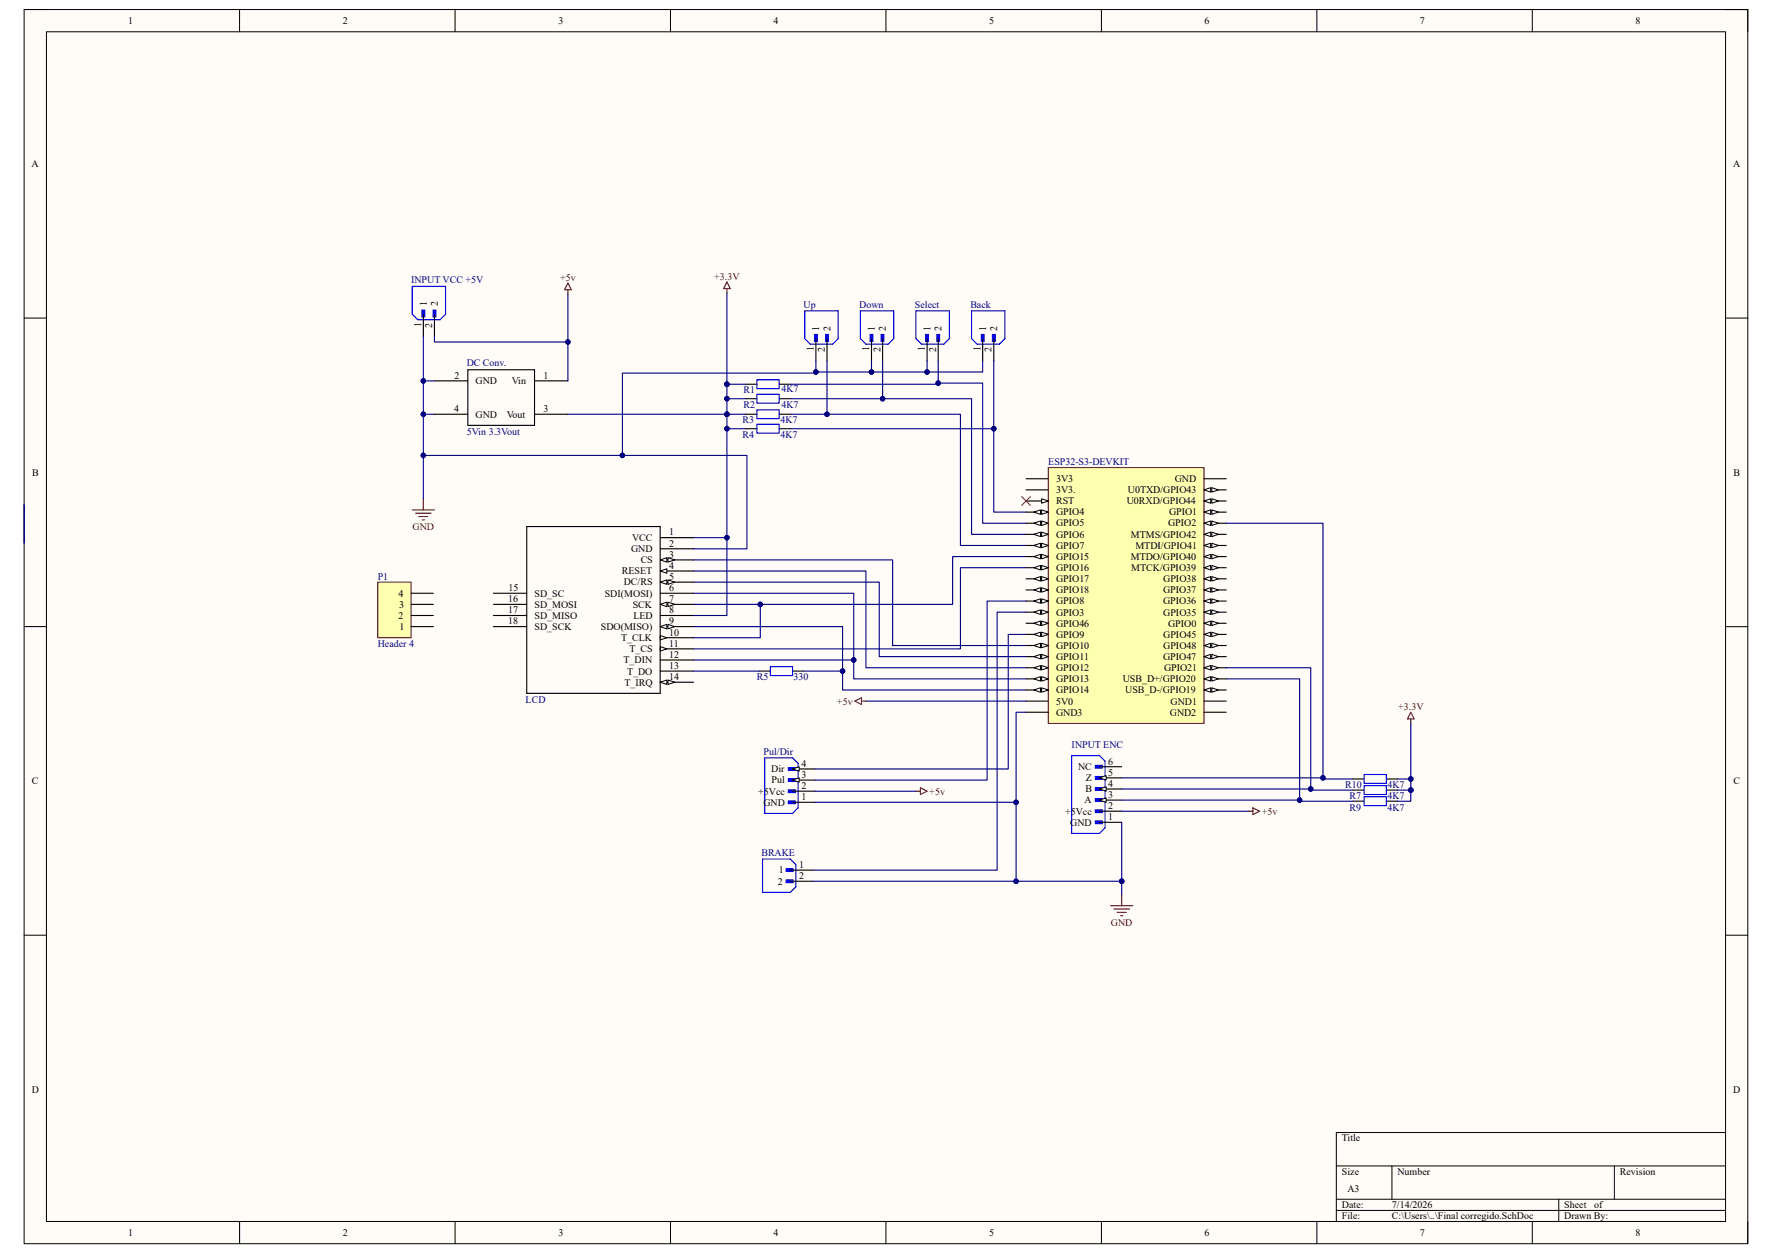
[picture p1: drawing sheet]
<svg xmlns="http://www.w3.org/2000/svg" width="420mm" height="297mm" viewBox="0 0 420 297" stroke-linecap="round" stroke-linejoin="round" font-family="sans-serif">
<path d="M5.7 2.3h408.6v292.5h-408.6z" fill-rule="evenodd" fill="#fffcf8"/>
<path d="M5.7 2.3h408.6v292.5h-408.6z" fill="none" stroke="#000" stroke-width=".24"/>
<path d="M11 7.5h398v282h-398z" fill-rule="evenodd" fill="#fffcf8"/>
<g fill="none" stroke="#000" stroke-width=".24">
<path d="M5.7 2.3h5.3M11 7.5h398v282h-398zM56.8 2.3v5.2M107.8 2.3v5.2M158.9 2.3v5.2M210 2.3v5.2M261 2.3v5.2M312.1 2.3v5.2M363.2 2.3v5.2M409 2.3h5.3v5.2M5.7 75.4h5.3M409 75.4h5.3"/>
<path d="M5.7 148.5h5.3M409 148.5h5.3M5.7 221.7h5.3M409 221.7h5.3M316.7 276.4h92.3M329.9 276.4v7.9M382.6 276.4v7.9M409 268.5h-92.3v21M56.8 289.5v5.3M107.9 289.5v5.3M158.9 289.5v5.3M210 289.5v5.3"/>
<path d="M261 289.5v5.3M312.1 289.5v5.3M316.7 284.3h92.3M316.7 286.9h92.3M363.2 289.5v5.3M369.4 284.3v5.2M414.3 289.5v5.3"/>
</g>
<path d="M202.6 166.2l1.6-.8v1.6zM204.2 166.2h1M263.2 214.7h5.3M264 215.5h3.7M264.8 216.3h2.1M265.6 217.1h.5M265.9 212.1v2.6" fill="none" stroke="#800000" stroke-width=".26"/>
<path d="M193.1 79.3h.6v1.6h-.6z" fill-rule="evenodd" fill="#00f"/>
<path d="M193.1 79.3h.6v1.6h-.6z" fill="none" stroke="#00f" stroke-width=".26"/>
<path d="M195.7 79.3h.6v1.6h-.6z" fill-rule="evenodd" fill="#00f"/>
<path d="M190.7 73.7h7.9v6.6l-1.3 1.3h-5.2l-1.4-1.3zM195.7 79.3h.6v1.6h-.6zM179.4 90h5.3v2.1h-5.3zM179.4 93.5h5.3v2.1h-5.3zM179.4 97.1h5.3v2.2h-5.3zM179.4 100.6h5.3v2.1h-5.3zM323.3 188.9h5.3v2.1h-5.3zM323.3 183.6h5.3v2.1h-5.3zM323.3 186.2h5.3v2.1h-5.3z" fill="none" stroke="#00f" stroke-width=".26"/>
<g fill="none" stroke="#000" stroke-width=".26">
<path d="M176.8 91.1h2.6M176.8 94.5h2.6M176.8 98.2h2.6M184.7 91.1h2.6M184.7 94.5h2.6M184.7 98.2h2.6M193.4 80.3v5.2M196 80.3v5.2M176.8 101.6h2.6M184.7 101.6h2.6M320.7 189.9h2.6M320.7 184.6h2.6"/>
<path d="M320.7 187.3h2.6M328.6 189.9h2.6M328.6 184.6h2.6M328.6 187.3h2.6"/>
</g>
<path d="M172.3 66.8l.8 1.6h-1.6zM172.3 68.4v1.1M334.4 168.8l.8 1.6h-1.6zM334.4 170.4v1.1M295.9 192.3h1.1M297 191.5l1.5 .8-1.5 .8z" fill="none" stroke="#800000" stroke-width=".26"/>
<path d="M206.2 79.3h.7v1.6h-.7z" fill-rule="evenodd" fill="#00f"/>
<path d="M206.2 79.3h.7v1.6h-.7z" fill="none" stroke="#00f" stroke-width=".26"/>
<path d="M208.9 79.3h.6v1.6h-.6z" fill-rule="evenodd" fill="#00f"/>
<path d="M203.9 73.7h7.9v6.6l-1.3 1.3h-5.3l-1.3-1.3zM208.9 79.3h.6v1.6h-.6z" fill="none" stroke="#00f" stroke-width=".26"/>
<path d="M206.6 80.3v5.2M209.2 80.3v5.2" fill="none" stroke="#000" stroke-width=".26"/>
<path d="M219.4 79.3h.7v1.6h-.7z" fill-rule="evenodd" fill="#00f"/>
<path d="M219.4 79.3h.7v1.6h-.7z" fill="none" stroke="#00f" stroke-width=".26"/>
<path d="M222 79.3h.7v1.6h-.7z" fill-rule="evenodd" fill="#00f"/>
<path d="M217.1 73.7h7.9v6.6l-1.3 1.3h-5.3l-1.3-1.3zM222 79.3h.7v1.6h-.7z" fill="none" stroke="#00f" stroke-width=".26"/>
<path d="M219.7 80.3v5.2M222.4 80.3v5.2" fill="none" stroke="#000" stroke-width=".26"/>
<path d="M232.6 79.3h.6v1.6h-.6z" fill-rule="evenodd" fill="#00f"/>
<path d="M232.6 79.3h.6v1.6h-.6z" fill="none" stroke="#00f" stroke-width=".26"/>
<path d="M235.2 79.3h.7v1.6h-.7z" fill-rule="evenodd" fill="#00f"/>
<path d="M230.3 73.7h7.9v6.6l-1.3 1.3h-5.3l-1.3-1.3zM235.2 79.3h.7v1.6h-.7z" fill="none" stroke="#00f" stroke-width=".26"/>
<path d="M232.9 80.3v5.2M235.5 80.3v5.2" fill="none" stroke="#000" stroke-width=".26"/>
<path d="M102.6 73.5h.7v1.6h-.7z" fill-rule="evenodd" fill="#00f"/>
<path d="M102.6 73.5h.7v1.6h-.7z" fill="none" stroke="#00f" stroke-width=".26"/>
<path d="M100 73.5h.7v1.6h-.7z" fill-rule="evenodd" fill="#00f"/>
<path d="M97.7 67.9h7.9v6.6l-1.3 1.3h-5.3l-1.3-1.3zM100 73.5h.7v1.6h-.7z" fill="none" stroke="#00f" stroke-width=".26"/>
<path d="M100.3 74.5v5.2M103 74.5v5.2" fill="none" stroke="#000" stroke-width=".26"/>
<path d="M100.3 118.2v2.7M97.7 120.9h5.3M98.5 121.7h3.7M99.3 122.4h2.1M100.1 123.2h.5" fill="none" stroke="#800000" stroke-width=".26"/>
<path d="M186.9 189.9h1.6v.6h-1.6z" fill-rule="evenodd" fill="#00f"/>
<path d="M186.9 189.9h1.6v.6h-1.6z" fill="none" stroke="#00f" stroke-width=".26"/>
<path d="M186.9 187.2h1.6v.7h-1.6z" fill-rule="evenodd" fill="#00f"/>
<path d="M186.9 187.2h1.6v.7h-1.6z" fill="none" stroke="#00f" stroke-width=".26"/>
<path d="M186.9 184.6h1.6v.6h-1.6z" fill-rule="evenodd" fill="#00f"/>
<path d="M186.9 184.6h1.6v.6h-1.6z" fill="none" stroke="#00f" stroke-width=".26"/>
<path d="M186.9 181.9h1.6v.7h-1.6z" fill-rule="evenodd" fill="#00f"/>
<path d="M181.3 179.6h6.5l1.4 1.4v10.5l-1.4 1.3h-6.5zM186.9 181.9h1.6v.7h-1.6z" fill="none" stroke="#00f" stroke-width=".26"/>
<path d="M187.8 190.2h5.3M187.8 187.5h5.3M187.8 184.9h5.3" fill="none" stroke="#000" stroke-width=".26"/>
<path d="M187.8 184.9l1.6-.5v1z" fill="#f8fcff"/>
<path d="M187.8 184.9l1.6-.5v1z" fill="none" stroke="#000" stroke-width=".24"/>
<path d="M187.8 182.3h5.3" fill="none" stroke="#000" stroke-width=".26"/>
<path d="M187.8 182.3l1.6-.6v1.1z" fill="#f8fcff"/>
<path d="M187.8 182.3l1.6-.6v1.1z" fill="none" stroke="#000" stroke-width=".24"/>
<path d="M242.1 117.7l2.1 2.1M244.2 117.7l-2.1 2.1" fill="none" stroke="#f00" stroke-width=".24"/>
<path d="M179.9 159.1h2.7M187.8 159.1h2.7" fill="none" stroke="#000" stroke-width=".26"/>
<path d="M182.6 158h5.2v2.1h-5.2z" fill="none" stroke="#00f" stroke-width=".26"/>
<path d="M89.5 138h7.9v13.2h-7.9z" fill-rule="evenodd" fill="#ffffb0"/>
<path d="M89.5 138h7.9v13.2h-7.9z" fill="none" stroke="#800000" stroke-width=".24"/>
<path d="M97.4 148.5h5.3M97.4 145.9h5.3M97.4 143.3h5.3M97.4 140.6h5.3" fill="none" stroke="#000" stroke-width=".26"/>
<path d="M259.6 194.6h1.6v.7h-1.6z" fill-rule="evenodd" fill="#00f"/>
<path d="M259.6 194.6h1.6v.7h-1.6z" fill="none" stroke="#00f" stroke-width=".26"/>
<path d="M259.6 192h1.6v.6h-1.6z" fill-rule="evenodd" fill="#00f"/>
<path d="M259.6 192h1.6v.6h-1.6z" fill="none" stroke="#00f" stroke-width=".26"/>
<path d="M259.6 189.3h1.6v.7h-1.6z" fill-rule="evenodd" fill="#00f"/>
<path d="M259.6 189.3h1.6v.7h-1.6z" fill="none" stroke="#00f" stroke-width=".26"/>
<path d="M259.6 186.7h1.6v.6h-1.6z" fill-rule="evenodd" fill="#00f"/>
<path d="M259.6 186.7h1.6v.6h-1.6z" fill="none" stroke="#00f" stroke-width=".26"/>
<path d="M259.6 184.1h1.6v.6h-1.6z" fill-rule="evenodd" fill="#00f"/>
<path d="M259.6 184.1h1.6v.6h-1.6z" fill="none" stroke="#00f" stroke-width=".26"/>
<path d="M259.6 181.4h1.6v.7h-1.6z" fill-rule="evenodd" fill="#00f"/>
<path d="M254 179.1h6.6l1.3 1.3v15.8l-1.3 1.4h-6.6zM259.6 181.4h1.6v.7h-1.6z" fill="none" stroke="#00f" stroke-width=".26"/>
<path d="M260.6 194.9h5.3M260.6 192.3h5.3M260.6 189.7h5.3" fill="none" stroke="#000" stroke-width=".26"/>
<path d="M260.6 189.7l1.6-.6v1.1z" fill="#f8fcff"/>
<path d="M260.6 189.7l1.6-.6v1.1z" fill="none" stroke="#000" stroke-width=".24"/>
<path d="M260.6 187h5.3" fill="none" stroke="#000" stroke-width=".26"/>
<path d="M260.6 187l1.6-.5v1z" fill="#f8fcff"/>
<path d="M260.6 187l1.6-.5v1z" fill="none" stroke="#000" stroke-width=".24"/>
<path d="M260.6 184.4h5.3" fill="none" stroke="#000" stroke-width=".26"/>
<path d="M260.6 184.4l1.6-.5v1z" fill="#f8fcff"/>
<path d="M260.6 184.4l1.6-.5v1z" fill="none" stroke="#000" stroke-width=".24"/>
<path d="M103 90.3h7.9M103 98.2h7.9M110.9 87.7h15.8v13.1h-15.8zM126.7 90.3h7.9M126.7 98.2h7.9M260.6 181.7h5.3" fill="none" stroke="#000" stroke-width=".26"/>
<path d="M186.3 205.9h1.7v.7h-1.7z" fill-rule="evenodd" fill="#00f"/>
<path d="M186.3 205.9h1.7v.7h-1.7z" fill="none" stroke="#00f" stroke-width=".26"/>
<path d="M186.3 208.6h1.7v.6h-1.7z" fill-rule="evenodd" fill="#00f"/>
<path d="M180.7 203.6h6.6l1.3 1.3v5.3l-1.3 1.3h-6.6zM186.3 208.6h1.7v.6h-1.7z" fill="none" stroke="#00f" stroke-width=".26"/>
<path d="M156.5 127.4h7.9M156.5 130.1h7.9M156.5 132.7h7.9M187.3 206.3h5.3M187.3 208.9h5.3" fill="none" stroke="#000" stroke-width=".26"/>
<path d="M156.5 132.7l1.6-.5v1z" fill="#f8fcff"/>
<path d="M156.5 132.7l1.6-.5v1z" fill="none" stroke="#000" stroke-width=".24"/>
<path d="M158.3 132.2l1.6 .5-1.6 .5z" fill="#f8fcff"/>
<path d="M158.3 132.2l1.6 .5-1.6 .5z" fill="none" stroke="#000" stroke-width=".24"/>
<path d="M156.5 135.4h7.9" fill="none" stroke="#000" stroke-width=".26"/>
<path d="M156.5 135.4l1.6-.6v1.1z" fill="#f8fcff"/>
<path d="M156.5 135.4l1.6-.6v1.1z" fill="none" stroke="#000" stroke-width=".24"/>
<path d="M156.5 138h7.9" fill="none" stroke="#000" stroke-width=".26"/>
<path d="M156.5 138l1.6-.5v1z" fill="#f8fcff"/>
<path d="M156.5 138l1.6-.5v1z" fill="none" stroke="#000" stroke-width=".24"/>
<path d="M158.3 137.5l1.6 .5-1.6 .5z" fill="#f8fcff"/>
<path d="M158.3 137.5l1.6 .5-1.6 .5z" fill="none" stroke="#000" stroke-width=".24"/>
<path d="M156.5 140.6h7.9M156.5 143.3h7.9" fill="none" stroke="#000" stroke-width=".26"/>
<path d="M156.5 143.3l1.6-.6v1.1z" fill="#f8fcff"/>
<path d="M156.5 143.3l1.6-.6v1.1z" fill="none" stroke="#000" stroke-width=".24"/>
<path d="M158.3 142.7l1.6 .6-1.6 .5z" fill="#f8fcff"/>
<path d="M158.3 142.7l1.6 .6-1.6 .5z" fill="none" stroke="#000" stroke-width=".24"/>
<path d="M156.5 145.9h7.9M156.5 148.5h7.9" fill="none" stroke="#000" stroke-width=".26"/>
<path d="M156.5 148.5l1.6-.5v1.1z" fill="#f8fcff"/>
<path d="M156.5 148.5l1.6-.5v1.1z" fill="none" stroke="#000" stroke-width=".24"/>
<path d="M158.3 148l1.6 .5-1.6 .6z" fill="#f8fcff"/>
<path d="M158.3 148l1.6 .5-1.6 .6z" fill="none" stroke="#000" stroke-width=".24"/>
<path d="M156.5 151.2h7.9" fill="none" stroke="#000" stroke-width=".26"/>
<path d="M156.5 150.6l1.6 .6-1.6 .5z" fill="#f8fcff"/>
<path d="M156.5 150.6l1.6 .6-1.6 .5z" fill="none" stroke="#000" stroke-width=".24"/>
<path d="M156.5 153.8h7.9" fill="none" stroke="#000" stroke-width=".26"/>
<path d="M156.5 153.3l1.6 .5-1.6 .5z" fill="#f8fcff"/>
<path d="M156.5 153.3l1.6 .5-1.6 .5z" fill="none" stroke="#000" stroke-width=".24"/>
<path d="M156.5 156.4h7.9M156.5 159.1h7.9M156.5 161.7h7.9" fill="none" stroke="#000" stroke-width=".26"/>
<path d="M156.5 161.7l1.6-.5v1z" fill="#f8fcff"/>
<path d="M156.5 161.7l1.6-.5v1z" fill="none" stroke="#000" stroke-width=".24"/>
<path d="M158.3 161.2l1.6 .5-1.6 .5z" fill="#f8fcff"/>
<path d="M158.3 161.2l1.6 .5-1.6 .5z" fill="none" stroke="#000" stroke-width=".24"/>
<path d="M124.8 124.8h31.7v39.5h-31.7zM116.9 140.6h7.9M116.9 143.3h7.9M116.9 145.9h7.9M116.9 148.5h7.9" fill="none" stroke="#000" stroke-width=".26"/>
<path d="M134.6 67.1l.8 1.6h-1.6zM134.6 68.7v1M217.1 187.5h1.1M218.2 186.8l1.5 .7-1.5 .8z" fill="none" stroke="#800000" stroke-width=".26"/>
<path d="M248.5 110.8h36.9v60.7h-36.9z" fill-rule="evenodd" fill="#ffffb0"/>
<path d="M248.5 110.8h36.9v60.7h-36.9z" fill="none" stroke="#800000" stroke-width=".26"/>
<path d="M243.2 113.5h5.3M243.2 116.1h5.3M243.2 118.8h5.3" fill="none" stroke="#000" stroke-width=".26"/>
<path d="M246.9 118.2l1.6 .6-1.6 .5z" fill="#f8fcff"/>
<path d="M246.9 118.2l1.6 .6-1.6 .5z" fill="none" stroke="#000" stroke-width=".24"/>
<path d="M243.2 121.4h5.3" fill="none" stroke="#000" stroke-width=".26"/>
<path d="M246.9 120.9l1.6 .5-1.6 .5z" fill="#f8fcff"/>
<path d="M246.9 120.9l1.6 .5-1.6 .5z" fill="none" stroke="#000" stroke-width=".24"/>
<path d="M245 121.4l1.6-.5v1z" fill="#f8fcff"/>
<path d="M245 121.4l1.6-.5v1z" fill="none" stroke="#000" stroke-width=".24"/>
<path d="M243.2 124h5.3" fill="none" stroke="#000" stroke-width=".26"/>
<path d="M246.9 123.5l1.6 .5-1.6 .6z" fill="#f8fcff"/>
<path d="M246.9 123.5l1.6 .5-1.6 .6z" fill="none" stroke="#000" stroke-width=".24"/>
<path d="M245 124l1.6-.5v1.1z" fill="#f8fcff"/>
<path d="M245 124l1.6-.5v1.1z" fill="none" stroke="#000" stroke-width=".24"/>
<path d="M243.2 126.7h5.3" fill="none" stroke="#000" stroke-width=".26"/>
<path d="M246.9 126.1l1.6 .6-1.6 .5z" fill="#f8fcff"/>
<path d="M246.9 126.1l1.6 .6-1.6 .5z" fill="none" stroke="#000" stroke-width=".24"/>
<path d="M245 126.7l1.6-.6v1.1z" fill="#f8fcff"/>
<path d="M245 126.7l1.6-.6v1.1z" fill="none" stroke="#000" stroke-width=".24"/>
<path d="M243.2 129.3h5.3" fill="none" stroke="#000" stroke-width=".26"/>
<path d="M246.9 128.8l1.6 .5-1.6 .5z" fill="#f8fcff"/>
<path d="M246.9 128.8l1.6 .5-1.6 .5z" fill="none" stroke="#000" stroke-width=".24"/>
<path d="M245 129.3l1.6-.5v1z" fill="#f8fcff"/>
<path d="M245 129.3l1.6-.5v1z" fill="none" stroke="#000" stroke-width=".24"/>
<path d="M243.2 131.9h5.3" fill="none" stroke="#000" stroke-width=".26"/>
<path d="M246.9 131.4l1.6 .5-1.6 .6z" fill="#f8fcff"/>
<path d="M246.9 131.4l1.6 .5-1.6 .6z" fill="none" stroke="#000" stroke-width=".24"/>
<path d="M245 131.9l1.6-.5v1.1z" fill="#f8fcff"/>
<path d="M245 131.9l1.6-.5v1.1z" fill="none" stroke="#000" stroke-width=".24"/>
<path d="M243.2 134.6h5.3" fill="none" stroke="#000" stroke-width=".26"/>
<path d="M246.9 134l1.6 .6-1.6 .5z" fill="#f8fcff"/>
<path d="M246.9 134l1.6 .6-1.6 .5z" fill="none" stroke="#000" stroke-width=".24"/>
<path d="M245 134.6l1.6-.6v1.1z" fill="#f8fcff"/>
<path d="M245 134.6l1.6-.6v1.1z" fill="none" stroke="#000" stroke-width=".24"/>
<path d="M243.2 137.2h5.3" fill="none" stroke="#000" stroke-width=".26"/>
<path d="M246.9 136.7l1.6 .5-1.6 .5z" fill="#f8fcff"/>
<path d="M246.9 136.7l1.6 .5-1.6 .5z" fill="none" stroke="#000" stroke-width=".24"/>
<path d="M245 137.2l1.6-.5v1z" fill="#f8fcff"/>
<path d="M245 137.2l1.6-.5v1z" fill="none" stroke="#000" stroke-width=".24"/>
<path d="M243.2 139.8h5.3" fill="none" stroke="#000" stroke-width=".26"/>
<path d="M246.9 139.3l1.6 .5-1.6 .6z" fill="#f8fcff"/>
<path d="M246.9 139.3l1.6 .5-1.6 .6z" fill="none" stroke="#000" stroke-width=".24"/>
<path d="M245 139.8l1.6-.5v1.1z" fill="#f8fcff"/>
<path d="M245 139.8l1.6-.5v1.1z" fill="none" stroke="#000" stroke-width=".24"/>
<path d="M243.2 142.5h5.3" fill="none" stroke="#000" stroke-width=".26"/>
<path d="M246.9 141.9l1.6 .6-1.6 .5z" fill="#f8fcff"/>
<path d="M246.9 141.9l1.6 .6-1.6 .5z" fill="none" stroke="#000" stroke-width=".24"/>
<path d="M245 142.5l1.6-.6v1.1z" fill="#f8fcff"/>
<path d="M245 142.5l1.6-.6v1.1z" fill="none" stroke="#000" stroke-width=".24"/>
<path d="M243.2 145.1h5.3" fill="none" stroke="#000" stroke-width=".26"/>
<path d="M246.9 144.6l1.6 .5-1.6 .5z" fill="#f8fcff"/>
<path d="M246.9 144.6l1.6 .5-1.6 .5z" fill="none" stroke="#000" stroke-width=".24"/>
<path d="M245 145.1l1.6-.5v1z" fill="#f8fcff"/>
<path d="M245 145.1l1.6-.5v1z" fill="none" stroke="#000" stroke-width=".24"/>
<path d="M243.2 147.7h5.3" fill="none" stroke="#000" stroke-width=".26"/>
<path d="M246.9 147.2l1.6 .5-1.6 .6z" fill="#f8fcff"/>
<path d="M246.9 147.2l1.6 .5-1.6 .6z" fill="none" stroke="#000" stroke-width=".24"/>
<path d="M245 147.7l1.6-.5v1.1z" fill="#f8fcff"/>
<path d="M245 147.7l1.6-.5v1.1z" fill="none" stroke="#000" stroke-width=".24"/>
<path d="M243.2 150.4h5.3" fill="none" stroke="#000" stroke-width=".26"/>
<path d="M246.9 149.8l1.6 .6-1.6 .5z" fill="#f8fcff"/>
<path d="M246.9 149.8l1.6 .6-1.6 .5z" fill="none" stroke="#000" stroke-width=".24"/>
<path d="M245 150.4l1.6-.6v1.1z" fill="#f8fcff"/>
<path d="M245 150.4l1.6-.6v1.1z" fill="none" stroke="#000" stroke-width=".24"/>
<path d="M243.2 153h5.3" fill="none" stroke="#000" stroke-width=".26"/>
<path d="M246.9 152.5l1.6 .5-1.6 .5z" fill="#f8fcff"/>
<path d="M246.9 152.5l1.6 .5-1.6 .5z" fill="none" stroke="#000" stroke-width=".24"/>
<path d="M245 153l1.6-.5v1z" fill="#f8fcff"/>
<path d="M245 153l1.6-.5v1z" fill="none" stroke="#000" stroke-width=".24"/>
<path d="M243.2 155.6h5.3" fill="none" stroke="#000" stroke-width=".26"/>
<path d="M246.9 155.1l1.6 .5-1.6 .6z" fill="#f8fcff"/>
<path d="M246.9 155.1l1.6 .5-1.6 .6z" fill="none" stroke="#000" stroke-width=".24"/>
<path d="M245 155.6l1.6-.5v1.1z" fill="#f8fcff"/>
<path d="M245 155.6l1.6-.5v1.1z" fill="none" stroke="#000" stroke-width=".24"/>
<path d="M243.2 158.3h5.3" fill="none" stroke="#000" stroke-width=".26"/>
<path d="M246.9 157.8l1.6 .5-1.6 .5z" fill="#f8fcff"/>
<path d="M246.9 157.8l1.6 .5-1.6 .5z" fill="none" stroke="#000" stroke-width=".24"/>
<path d="M245 158.3l1.6-.5v1z" fill="#f8fcff"/>
<path d="M245 158.3l1.6-.5v1z" fill="none" stroke="#000" stroke-width=".24"/>
<path d="M243.2 160.9h5.3" fill="none" stroke="#000" stroke-width=".26"/>
<path d="M246.9 160.4l1.6 .5-1.6 .5z" fill="#f8fcff"/>
<path d="M246.9 160.4l1.6 .5-1.6 .5z" fill="none" stroke="#000" stroke-width=".24"/>
<path d="M245 160.9l1.6-.5v1z" fill="#f8fcff"/>
<path d="M245 160.9l1.6-.5v1z" fill="none" stroke="#000" stroke-width=".24"/>
<path d="M243.2 163.6h5.3" fill="none" stroke="#000" stroke-width=".26"/>
<path d="M246.9 163l1.6 .6-1.6 .5z" fill="#f8fcff"/>
<path d="M246.9 163l1.6 .6-1.6 .5z" fill="none" stroke="#000" stroke-width=".24"/>
<path d="M245 163.6l1.6-.6v1.1z" fill="#f8fcff"/>
<path d="M245 163.6l1.6-.6v1.1z" fill="none" stroke="#000" stroke-width=".24"/>
<path d="M285.4 113.5h5.2M285.4 116.1h5.2M243.2 166.2h5.3M243.2 168.8h5.3" fill="none" stroke="#000" stroke-width=".26"/>
<path d="M285.4 116.1l1.5-.5v1z" fill="#f8fcff"/>
<path d="M285.4 116.1l1.5-.5v1z" fill="none" stroke="#000" stroke-width=".24"/>
<path d="M287.2 115.6l1.6 .5-1.6 .5z" fill="#f8fcff"/>
<path d="M287.2 115.6l1.6 .5-1.6 .5z" fill="none" stroke="#000" stroke-width=".24"/>
<path d="M285.4 118.8h5.2" fill="none" stroke="#000" stroke-width=".26"/>
<path d="M285.4 118.8l1.5-.6v1.1z" fill="#f8fcff"/>
<path d="M285.4 118.8l1.5-.6v1.1z" fill="none" stroke="#000" stroke-width=".24"/>
<path d="M287.2 118.2l1.6 .6-1.6 .5z" fill="#f8fcff"/>
<path d="M287.2 118.2l1.6 .6-1.6 .5z" fill="none" stroke="#000" stroke-width=".24"/>
<path d="M285.4 121.4h5.2" fill="none" stroke="#000" stroke-width=".26"/>
<path d="M285.4 121.4l1.5-.5v1z" fill="#f8fcff"/>
<path d="M285.4 121.4l1.5-.5v1z" fill="none" stroke="#000" stroke-width=".24"/>
<path d="M287.2 120.9l1.6 .5-1.6 .5z" fill="#f8fcff"/>
<path d="M287.2 120.9l1.6 .5-1.6 .5z" fill="none" stroke="#000" stroke-width=".24"/>
<path d="M285.4 124h5.2" fill="none" stroke="#000" stroke-width=".26"/>
<path d="M285.4 124l1.5-.5v1.1z" fill="#f8fcff"/>
<path d="M285.4 124l1.5-.5v1.1z" fill="none" stroke="#000" stroke-width=".24"/>
<path d="M287.2 123.5l1.6 .5-1.6 .6z" fill="#f8fcff"/>
<path d="M287.2 123.5l1.6 .5-1.6 .6z" fill="none" stroke="#000" stroke-width=".24"/>
<path d="M285.4 126.7h5.2" fill="none" stroke="#000" stroke-width=".26"/>
<path d="M285.4 126.7l1.5-.6v1.1z" fill="#f8fcff"/>
<path d="M285.4 126.7l1.5-.6v1.1z" fill="none" stroke="#000" stroke-width=".24"/>
<path d="M287.2 126.1l1.6 .6-1.6 .5z" fill="#f8fcff"/>
<path d="M287.2 126.1l1.6 .6-1.6 .5z" fill="none" stroke="#000" stroke-width=".24"/>
<path d="M285.4 129.3h5.2" fill="none" stroke="#000" stroke-width=".26"/>
<path d="M285.4 129.3l1.5-.5v1z" fill="#f8fcff"/>
<path d="M285.4 129.3l1.5-.5v1z" fill="none" stroke="#000" stroke-width=".24"/>
<path d="M287.2 128.8l1.6 .5-1.6 .5z" fill="#f8fcff"/>
<path d="M287.2 128.8l1.6 .5-1.6 .5z" fill="none" stroke="#000" stroke-width=".24"/>
<path d="M285.4 131.9h5.2" fill="none" stroke="#000" stroke-width=".26"/>
<path d="M285.4 131.9l1.5-.5v1.1z" fill="#f8fcff"/>
<path d="M285.4 131.9l1.5-.5v1.1z" fill="none" stroke="#000" stroke-width=".24"/>
<path d="M287.2 131.4l1.6 .5-1.6 .6z" fill="#f8fcff"/>
<path d="M287.2 131.4l1.6 .5-1.6 .6z" fill="none" stroke="#000" stroke-width=".24"/>
<path d="M285.4 134.6h5.2" fill="none" stroke="#000" stroke-width=".26"/>
<path d="M285.4 134.6l1.5-.6v1.1z" fill="#f8fcff"/>
<path d="M285.4 134.6l1.5-.6v1.1z" fill="none" stroke="#000" stroke-width=".24"/>
<path d="M287.2 134l1.6 .6-1.6 .5z" fill="#f8fcff"/>
<path d="M287.2 134l1.6 .6-1.6 .5z" fill="none" stroke="#000" stroke-width=".24"/>
<path d="M285.4 137.2h5.2" fill="none" stroke="#000" stroke-width=".26"/>
<path d="M285.4 137.2l1.5-.5v1z" fill="#f8fcff"/>
<path d="M285.4 137.2l1.5-.5v1z" fill="none" stroke="#000" stroke-width=".24"/>
<path d="M287.2 136.7l1.6 .5-1.6 .5z" fill="#f8fcff"/>
<path d="M287.2 136.7l1.6 .5-1.6 .5z" fill="none" stroke="#000" stroke-width=".24"/>
<path d="M285.4 139.8h5.2" fill="none" stroke="#000" stroke-width=".26"/>
<path d="M285.4 139.8l1.5-.5v1.1z" fill="#f8fcff"/>
<path d="M285.4 139.8l1.5-.5v1.1z" fill="none" stroke="#000" stroke-width=".24"/>
<path d="M287.2 139.3l1.6 .5-1.6 .6z" fill="#f8fcff"/>
<path d="M287.2 139.3l1.6 .5-1.6 .6z" fill="none" stroke="#000" stroke-width=".24"/>
<path d="M285.4 142.5h5.2" fill="none" stroke="#000" stroke-width=".26"/>
<path d="M285.4 142.5l1.5-.6v1.1z" fill="#f8fcff"/>
<path d="M285.4 142.5l1.5-.6v1.1z" fill="none" stroke="#000" stroke-width=".24"/>
<path d="M287.2 141.9l1.6 .6-1.6 .5z" fill="#f8fcff"/>
<path d="M287.2 141.9l1.6 .6-1.6 .5z" fill="none" stroke="#000" stroke-width=".24"/>
<path d="M285.4 145.1h5.2" fill="none" stroke="#000" stroke-width=".26"/>
<path d="M285.4 145.1l1.5-.5v1z" fill="#f8fcff"/>
<path d="M285.4 145.1l1.5-.5v1z" fill="none" stroke="#000" stroke-width=".24"/>
<path d="M287.2 144.6l1.6 .5-1.6 .5z" fill="#f8fcff"/>
<path d="M287.2 144.6l1.6 .5-1.6 .5z" fill="none" stroke="#000" stroke-width=".24"/>
<path d="M285.4 147.7h5.2" fill="none" stroke="#000" stroke-width=".26"/>
<path d="M285.4 147.7l1.5-.5v1.1z" fill="#f8fcff"/>
<path d="M285.4 147.7l1.5-.5v1.1z" fill="none" stroke="#000" stroke-width=".24"/>
<path d="M287.2 147.2l1.6 .5-1.6 .6z" fill="#f8fcff"/>
<path d="M287.2 147.2l1.6 .5-1.6 .6z" fill="none" stroke="#000" stroke-width=".24"/>
<path d="M285.4 150.4h5.2" fill="none" stroke="#000" stroke-width=".26"/>
<path d="M285.4 150.4l1.5-.6v1.1z" fill="#f8fcff"/>
<path d="M285.4 150.4l1.5-.6v1.1z" fill="none" stroke="#000" stroke-width=".24"/>
<path d="M287.2 149.8l1.6 .6-1.6 .5z" fill="#f8fcff"/>
<path d="M287.2 149.8l1.6 .6-1.6 .5z" fill="none" stroke="#000" stroke-width=".24"/>
<path d="M285.4 153h5.2" fill="none" stroke="#000" stroke-width=".26"/>
<path d="M285.4 153l1.5-.5v1z" fill="#f8fcff"/>
<path d="M285.4 153l1.5-.5v1z" fill="none" stroke="#000" stroke-width=".24"/>
<path d="M287.2 152.5l1.6 .5-1.6 .5z" fill="#f8fcff"/>
<path d="M287.2 152.5l1.6 .5-1.6 .5z" fill="none" stroke="#000" stroke-width=".24"/>
<path d="M285.4 155.6h5.2" fill="none" stroke="#000" stroke-width=".26"/>
<path d="M285.4 155.6l1.5-.5v1.1z" fill="#f8fcff"/>
<path d="M285.4 155.6l1.5-.5v1.1z" fill="none" stroke="#000" stroke-width=".24"/>
<path d="M287.2 155.1l1.6 .5-1.6 .6z" fill="#f8fcff"/>
<path d="M287.2 155.1l1.6 .5-1.6 .6z" fill="none" stroke="#000" stroke-width=".24"/>
<path d="M285.4 158.3h5.2" fill="none" stroke="#000" stroke-width=".26"/>
<path d="M285.4 158.3l1.5-.5v1z" fill="#f8fcff"/>
<path d="M285.4 158.3l1.5-.5v1z" fill="none" stroke="#000" stroke-width=".24"/>
<path d="M287.2 157.8l1.6 .5-1.6 .5z" fill="#f8fcff"/>
<path d="M287.2 157.8l1.6 .5-1.6 .5z" fill="none" stroke="#000" stroke-width=".24"/>
<path d="M285.4 160.9h5.2" fill="none" stroke="#000" stroke-width=".26"/>
<path d="M285.4 160.9l1.5-.5v1z" fill="#f8fcff"/>
<path d="M285.4 160.9l1.5-.5v1z" fill="none" stroke="#000" stroke-width=".24"/>
<path d="M287.2 160.4l1.6 .5-1.6 .5z" fill="#f8fcff"/>
<path d="M287.2 160.4l1.6 .5-1.6 .5z" fill="none" stroke="#000" stroke-width=".24"/>
<path d="M285.4 163.6h5.2" fill="none" stroke="#000" stroke-width=".26"/>
<path d="M285.4 163.6l1.5-.6v1.1z" fill="#f8fcff"/>
<path d="M285.4 163.6l1.5-.6v1.1z" fill="none" stroke="#000" stroke-width=".24"/>
<path d="M287.2 163l1.6 .6-1.6 .5z" fill="#f8fcff"/>
<path d="M287.2 163l1.6 .6-1.6 .5z" fill="none" stroke="#000" stroke-width=".24"/>
<path d="M285.4 166.2h5.2M285.4 168.8h5.2" fill="none" stroke="#000" stroke-width=".26"/>
<path d="M334.4 171.5v15.8" fill="none" stroke="#000080" stroke-width=".26"/>
<circle cx="334.4" cy="187.3" r=".53" fill="#000080"/>
<circle cx="334.4" cy="187.3" r=".53" fill="none" stroke="#000080" stroke-width=".24"/>
<circle cx="334.4" cy="184.6" r=".53" fill="#000080"/>
<circle cx="334.4" cy="184.6" r=".53" fill="none" stroke="#000080" stroke-width=".24"/>
<path d="M100.3 107.9h76.7v22.2h-12.6" fill="none" stroke="#000080" stroke-width=".26"/>
<circle cx="147.5" cy="107.9" r=".53" fill="#000080"/>
<circle cx="147.5" cy="107.9" r=".53" fill="none" stroke="#000080" stroke-width=".24"/>
<circle cx="100.3" cy="107.9" r=".53" fill="#000080"/>
<circle cx="100.3" cy="107.9" r=".53" fill="none" stroke="#000080" stroke-width=".24"/>
<path d="M100.3 98.2h2.7" fill="none" stroke="#000080" stroke-width=".26"/>
<circle cx="100.3" cy="98.2" r=".53" fill="#000080"/>
<circle cx="100.3" cy="98.2" r=".53" fill="none" stroke="#000080" stroke-width=".24"/>
<path d="M100.3 90.3h2.7" fill="none" stroke="#000080" stroke-width=".26"/>
<circle cx="100.3" cy="90.3" r=".53" fill="#000080"/>
<circle cx="100.3" cy="90.3" r=".53" fill="none" stroke="#000080" stroke-width=".24"/>
<path d="M103 79.7v1.4h31.6v9.2" fill="none" stroke="#000080" stroke-width=".26"/>
<circle cx="134.6" cy="81.1" r=".53" fill="#000080"/>
<circle cx="134.6" cy="81.1" r=".53" fill="none" stroke="#000080" stroke-width=".24"/>
<path d="M172.3 91.1v7.1h-37.7" fill="none" stroke="#000080" stroke-width=".26"/>
<circle cx="172.3" cy="98.2" r=".53" fill="#000080"/>
<circle cx="172.3" cy="98.2" r=".53" fill="none" stroke="#000080" stroke-width=".24"/>
<circle cx="172.3" cy="94.5" r=".53" fill="#000080"/>
<circle cx="172.3" cy="94.5" r=".53" fill="none" stroke="#000080" stroke-width=".24"/>
<circle cx="172.3" cy="91.1" r=".53" fill="#000080"/>
<circle cx="172.3" cy="91.1" r=".53" fill="none" stroke="#000080" stroke-width=".24"/>
<path d="M232.9 85.5v2.7h-39.5v.2h-45.9v19.5" fill="none" stroke="#000080" stroke-width=".26"/>
<circle cx="219.7" cy="88.2" r=".53" fill="#000080"/>
<circle cx="219.7" cy="88.2" r=".53" fill="none" stroke="#000080" stroke-width=".24"/>
<circle cx="206.6" cy="88.2" r=".53" fill="#000080"/>
<circle cx="206.6" cy="88.2" r=".53" fill="none" stroke="#000080" stroke-width=".24"/>
<circle cx="193.4" cy="88.2" r=".53" fill="#000080"/>
<circle cx="193.4" cy="88.2" r=".53" fill="none" stroke="#000080" stroke-width=".24"/>
<circle cx="147.5" cy="107.9" r=".53" fill="#000080"/>
<circle cx="147.5" cy="107.9" r=".53" fill="none" stroke="#000080" stroke-width=".24"/>
<path d="M164.4 159.1h15.5M164.4 156.4h37.9" fill="none" stroke="#000080" stroke-width=".26"/>
<circle cx="202.3" cy="156.4" r=".53" fill="#000080"/>
<circle cx="202.3" cy="156.4" r=".53" fill="none" stroke="#000080" stroke-width=".24"/>
<path d="M243.2 134.6h-15.6v19.2h-63.2M180.2 143.3v7.9h-15.8" fill="none" stroke="#000080" stroke-width=".26"/>
<circle cx="180.2" cy="143.3" r=".53" fill="#000080"/>
<circle cx="180.2" cy="143.3" r=".53" fill="none" stroke="#000080" stroke-width=".24"/>
<path d="M164.4 148.5h35.3v15.1h43.5" fill="none" stroke="#000080" stroke-width=".26"/>
<circle cx="199.7" cy="159.1" r=".53" fill="#000080"/>
<circle cx="199.7" cy="159.1" r=".53" fill="none" stroke="#000080" stroke-width=".24"/>
<path d="M172.3 127.4v18.5h-7.9" fill="none" stroke="#000080" stroke-width=".26"/>
<circle cx="172.3" cy="127.4" r=".53" fill="#000080"/>
<circle cx="172.3" cy="127.4" r=".53" fill="none" stroke="#000080" stroke-width=".24"/>
<path d="M243.2 131.9h-17.4v11.4h-61.4" fill="none" stroke="#000080" stroke-width=".26"/>
<circle cx="180.2" cy="143.3" r=".53" fill="#000080"/>
<circle cx="180.2" cy="143.3" r=".53" fill="none" stroke="#000080" stroke-width=".24"/>
<path d="M164.4 140.6h37.9v20.3h40.9" fill="none" stroke="#000080" stroke-width=".26"/>
<circle cx="202.3" cy="156.4" r=".53" fill="#000080"/>
<circle cx="202.3" cy="156.4" r=".53" fill="none" stroke="#000080" stroke-width=".24"/>
<path d="M172.3 101.6v25.8h-7.9M164.4 138h44v17.6h34.8M164.4 135.4h40.8v22.9h38M164.4 132.7h47.2v20.3h31.6" fill="none" stroke="#000080" stroke-width=".26"/>
<circle cx="172.3" cy="127.4" r=".53" fill="#000080"/>
<circle cx="172.3" cy="127.4" r=".53" fill="none" stroke="#000080" stroke-width=".24"/>
<circle cx="172.3" cy="101.6" r=".53" fill="#000080"/>
<circle cx="172.3" cy="101.6" r=".53" fill="none" stroke="#000080" stroke-width=".24"/>
<path d="M172.3 98.2v3.4h4.5" fill="none" stroke="#000080" stroke-width=".26"/>
<circle cx="172.3" cy="98.2" r=".53" fill="#000080"/>
<circle cx="172.3" cy="98.2" r=".53" fill="none" stroke="#000080" stroke-width=".24"/>
<circle cx="172.3" cy="101.6" r=".53" fill="#000080"/>
<circle cx="172.3" cy="101.6" r=".53" fill="none" stroke="#000080" stroke-width=".24"/>
<path d="M172.3 98.2h4.5" fill="none" stroke="#000080" stroke-width=".26"/>
<circle cx="172.3" cy="98.2" r=".53" fill="#000080"/>
<circle cx="172.3" cy="98.2" r=".53" fill="none" stroke="#000080" stroke-width=".24"/>
<path d="M172.3 94.5h4.5" fill="none" stroke="#000080" stroke-width=".26"/>
<circle cx="172.3" cy="94.5" r=".53" fill="#000080"/>
<circle cx="172.3" cy="94.5" r=".53" fill="none" stroke="#000080" stroke-width=".24"/>
<path d="M172.3 91.1h4.5" fill="none" stroke="#000080" stroke-width=".26"/>
<circle cx="172.3" cy="91.1" r=".53" fill="#000080"/>
<circle cx="172.3" cy="91.1" r=".53" fill="none" stroke="#000080" stroke-width=".24"/>
<path d="M187.3 101.6h48.2" fill="none" stroke="#000080" stroke-width=".26"/>
<circle cx="235.6" cy="101.6" r=".53" fill="#000080"/>
<circle cx="235.6" cy="101.6" r=".53" fill="none" stroke="#000080" stroke-width=".24"/>
<path d="M187.3 98.2h8.7" fill="none" stroke="#000080" stroke-width=".26"/>
<circle cx="196" cy="98.2" r=".53" fill="#000080"/>
<circle cx="196" cy="98.2" r=".53" fill="none" stroke="#000080" stroke-width=".24"/>
<path d="M187.3 94.5h21.9" fill="none" stroke="#000080" stroke-width=".26"/>
<circle cx="209.2" cy="94.5" r=".53" fill="#000080"/>
<circle cx="209.2" cy="94.5" r=".53" fill="none" stroke="#000080" stroke-width=".24"/>
<path d="M222.4 90.8v.3h-35.1" fill="none" stroke="#000080" stroke-width=".26"/>
<circle cx="222.4" cy="90.8" r=".53" fill="#000080"/>
<circle cx="222.4" cy="90.8" r=".53" fill="none" stroke="#000080" stroke-width=".24"/>
<path d="M190.5 159.1h9.2" fill="none" stroke="#000080" stroke-width=".26"/>
<circle cx="199.7" cy="159.1" r=".53" fill="#000080"/>
<circle cx="199.7" cy="159.1" r=".53" fill="none" stroke="#000080" stroke-width=".24"/>
<path d="M192.6 208.9h73.3" fill="none" stroke="#000080" stroke-width=".26"/>
<circle cx="240.8" cy="208.9" r=".53" fill="#000080"/>
<circle cx="240.8" cy="208.9" r=".53" fill="none" stroke="#000080" stroke-width=".24"/>
<circle cx="265.9" cy="208.9" r=".53" fill="#000080"/>
<circle cx="265.9" cy="208.9" r=".53" fill="none" stroke="#000080" stroke-width=".24"/>
<path d="M243.2 145.1h-6.9v61.2h-43.7M193.1 190.2h47.7v18.7" fill="none" stroke="#000080" stroke-width=".26"/>
<circle cx="240.8" cy="190.2" r=".53" fill="#000080"/>
<circle cx="240.8" cy="190.2" r=".53" fill="none" stroke="#000080" stroke-width=".24"/>
<circle cx="240.8" cy="208.9" r=".53" fill="#000080"/>
<circle cx="240.8" cy="208.9" r=".53" fill="none" stroke="#000080" stroke-width=".24"/>
<path d="M196 85.5v12.7h31.6v31.1h15.6M243.2 142.5h-9.2v42.4h-40.9M243.2 150.4h-4.2v31.9h-45.9M193.1 187.5h24" fill="none" stroke="#000080" stroke-width=".26"/>
<circle cx="196" cy="98.2" r=".53" fill="#000080"/>
<circle cx="196" cy="98.2" r=".53" fill="none" stroke="#000080" stroke-width=".24"/>
<path d="M209.2 85.5v9h21.1v32.2h12.9M205.2 166.2h38" fill="none" stroke="#000080" stroke-width=".26"/>
<circle cx="209.2" cy="94.5" r=".53" fill="#000080"/>
<circle cx="209.2" cy="94.5" r=".53" fill="none" stroke="#000080" stroke-width=".24"/>
<path d="M222.4 85.5v5.3h10.5v33.2h10.3" fill="none" stroke="#000080" stroke-width=".26"/>
<circle cx="222.4" cy="90.8" r=".53" fill="#000080"/>
<circle cx="222.4" cy="90.8" r=".53" fill="none" stroke="#000080" stroke-width=".24"/>
<path d="M235.5 85.5v35.9h7.7" fill="none" stroke="#000080" stroke-width=".26"/>
<circle cx="235.6" cy="101.6" r=".53" fill="#000080"/>
<circle cx="235.6" cy="101.6" r=".53" fill="none" stroke="#000080" stroke-width=".24"/>
<path d="M243.2 168.8h-2.4v21.4" fill="none" stroke="#000080" stroke-width=".26"/>
<circle cx="240.8" cy="190.2" r=".53" fill="#000080"/>
<circle cx="240.8" cy="190.2" r=".53" fill="none" stroke="#000080" stroke-width=".24"/>
<path d="M265.9 192.3h30M265.9 189.7h42.1" fill="none" stroke="#000080" stroke-width=".26"/>
<circle cx="308" cy="189.7" r=".53" fill="#000080"/>
<circle cx="308" cy="189.7" r=".53" fill="none" stroke="#000080" stroke-width=".24"/>
<path d="M265.9 187h44.8" fill="none" stroke="#000080" stroke-width=".26"/>
<circle cx="310.7" cy="187" r=".53" fill="#000080"/>
<circle cx="310.7" cy="187" r=".53" fill="none" stroke="#000080" stroke-width=".24"/>
<path d="M265.9 184.4h47.7" fill="none" stroke="#000080" stroke-width=".26"/>
<circle cx="313.6" cy="184.4" r=".53" fill="#000080"/>
<circle cx="313.6" cy="184.4" r=".53" fill="none" stroke="#000080" stroke-width=".24"/>
<path d="M290.6 160.9h17.4v29h12.7" fill="none" stroke="#000080" stroke-width=".26"/>
<circle cx="308" cy="189.7" r=".53" fill="#000080"/>
<circle cx="308" cy="189.7" r=".53" fill="none" stroke="#000080" stroke-width=".24"/>
<path d="M290.6 158.3h20.1v29h10" fill="none" stroke="#000080" stroke-width=".26"/>
<circle cx="310.7" cy="187" r=".53" fill="#000080"/>
<circle cx="310.7" cy="187" r=".53" fill="none" stroke="#000080" stroke-width=".24"/>
<path d="M290.6 124h23v60.6h7.1" fill="none" stroke="#000080" stroke-width=".26"/>
<circle cx="313.6" cy="184.4" r=".53" fill="#000080"/>
<circle cx="313.6" cy="184.4" r=".53" fill="none" stroke="#000080" stroke-width=".24"/>
<path d="M334.4 187.3v2.6h-3.2" fill="none" stroke="#000080" stroke-width=".26"/>
<circle cx="334.4" cy="187.3" r=".53" fill="#000080"/>
<circle cx="334.4" cy="187.3" r=".53" fill="none" stroke="#000080" stroke-width=".24"/>
<path d="M331.2 187.3h3.2" fill="none" stroke="#000080" stroke-width=".26"/>
<circle cx="334.4" cy="187.3" r=".53" fill="#000080"/>
<circle cx="334.4" cy="187.3" r=".53" fill="none" stroke="#000080" stroke-width=".24"/>
<path d="M331.2 184.6h3.2" fill="none" stroke="#000080" stroke-width=".26"/>
<circle cx="334.4" cy="184.6" r=".53" fill="#000080"/>
<circle cx="334.4" cy="184.6" r=".53" fill="none" stroke="#000080" stroke-width=".24"/>
<path d="M100.3 79.7v38.5M5.7 119.5v9.3" fill="none" stroke="#000080" stroke-width=".26"/>
<circle cx="100.3" cy="90.3" r=".53" fill="#000080"/>
<circle cx="100.3" cy="90.3" r=".53" fill="none" stroke="#000080" stroke-width=".24"/>
<circle cx="100.3" cy="98.2" r=".53" fill="#000080"/>
<circle cx="100.3" cy="98.2" r=".53" fill="none" stroke="#000080" stroke-width=".24"/>
<circle cx="100.3" cy="107.9" r=".53" fill="#000080"/>
<circle cx="100.3" cy="107.9" r=".53" fill="none" stroke="#000080" stroke-width=".24"/>
<path d="M134.6 69.7v11.4" fill="none" stroke="#000080" stroke-width=".26"/>
<circle cx="134.6" cy="81.1" r=".53" fill="#000080"/>
<circle cx="134.6" cy="81.1" r=".53" fill="none" stroke="#000080" stroke-width=".24"/>
<path d="M172.3 69.5v21.6" fill="none" stroke="#000080" stroke-width=".26"/>
<circle cx="172.3" cy="91.1" r=".53" fill="#000080"/>
<circle cx="172.3" cy="91.1" r=".53" fill="none" stroke="#000080" stroke-width=".24"/>
<path d="M193.4 85.5v2.7" fill="none" stroke="#000080" stroke-width=".26"/>
<circle cx="193.4" cy="88.2" r=".53" fill="#000080"/>
<circle cx="193.4" cy="88.2" r=".53" fill="none" stroke="#000080" stroke-width=".24"/>
<path d="M206.6 85.5v2.7" fill="none" stroke="#000080" stroke-width=".26"/>
<circle cx="206.6" cy="88.2" r=".53" fill="#000080"/>
<circle cx="206.6" cy="88.2" r=".53" fill="none" stroke="#000080" stroke-width=".24"/>
<path d="M219.7 85.5v2.7" fill="none" stroke="#000080" stroke-width=".26"/>
<circle cx="219.7" cy="88.2" r=".53" fill="#000080"/>
<circle cx="219.7" cy="88.2" r=".53" fill="none" stroke="#000080" stroke-width=".24"/>
<path d="M265.9 208.9v3.2" fill="none" stroke="#000080" stroke-width=".26"/>
<circle cx="265.9" cy="208.9" r=".53" fill="#000080"/>
<circle cx="265.9" cy="208.9" r=".53" fill="none" stroke="#000080" stroke-width=".24"/>
<path d="M265.9 194.9v14" fill="none" stroke="#000080" stroke-width=".26"/>
<circle cx="265.9" cy="208.9" r=".53" fill="#000080"/>
<circle cx="265.9" cy="208.9" r=".53" fill="none" stroke="#000080" stroke-width=".24"/>
<g font-size="2.4">
<text x="30.4" y="5.7">1</text>
<text x="81.2" y="5.7">2</text>
<text x="132.4" y="5.7">3</text>
<text x="183.3" y="5.7">4</text>
<text x="234.5" y="5.7">5</text>
<text x="285.5" y="5.7">6</text>
<text x="336.5" y="5.7">7</text>
<text x="387.6" y="5.7">8</text>
<text x="7.5" y="39.6">A</text>
<text x="410.8" y="39.6">A</text>
<text x="99.8" y="77.5" transform="rotate(-90 99.8 77.5)">1</text>
<text x="101.1" y="72.6" transform="rotate(-90 101.1 72.6)">1</text>
<text x="102.4" y="77.7" transform="rotate(-90 102.4 77.7)">2</text>
<text x="103.8" y="72.6" transform="rotate(-90 103.8 72.6)">2</text>
<text x="192.9" y="83.3" transform="rotate(-90 192.9 83.3)">1</text>
<text x="194.2" y="78.4" transform="rotate(-90 194.2 78.4)">1</text>
<text x="195.5" y="83.5" transform="rotate(-90 195.5 83.5)">2</text>
<text x="196.8" y="78.4" transform="rotate(-90 196.8 78.4)">2</text>
<text x="206" y="83.3" transform="rotate(-90 206 83.3)">1</text>
<text x="207.4" y="78.4" transform="rotate(-90 207.4 78.4)">1</text>
<text x="208.7" y="83.5" transform="rotate(-90 208.7 83.5)">2</text>
<text x="210" y="78.4" transform="rotate(-90 210 78.4)">2</text>
<text x="219.2" y="83.3" transform="rotate(-90 219.2 83.3)">1</text>
<text x="220.5" y="78.4" transform="rotate(-90 220.5 78.4)">1</text>
<text x="221.9" y="83.5" transform="rotate(-90 221.9 83.5)">2</text>
<text x="223.2" y="78.4" transform="rotate(-90 223.2 78.4)">2</text>
<text x="232.4" y="83.3" transform="rotate(-90 232.4 83.3)">1</text>
<text x="233.7" y="78.4" transform="rotate(-90 233.7 78.4)">1</text>
<text x="235" y="83.5" transform="rotate(-90 235 83.5)">2</text>
<text x="236.3" y="78.4" transform="rotate(-90 236.3 78.4)">2</text>
<text x="107.7" y="89.7">2</text>
<text x="128.8" y="89.7">1</text>
<text x="112.7" y="91.1">GND</text>
<text x="121.3" y="91.1">Vin</text>
<text x="107.7" y="97.7">4</text>
<text x="112.7" y="99">GND</text>
<text x="120.1" y="99">Vout</text>
<text x="128.8" y="97.7">3</text>
<text x="7.6" y="112.8">B</text>
<text x="410.9" y="112.8">B</text>
<text x="250.3" y="114.3">3V3</text>
<text x="250.3" y="116.9">3V3.</text>
<text x="250.3" y="119.5">RST</text>
<text x="267.1" y="119.5">U0RXD/GPIO44</text>
<text x="267.3" y="116.9">U0TXD/GPIO43</text>
<text x="278.4" y="114.3">GND</text>
<text x="250.3" y="122.2">GPIO4</text>
<text x="250.3" y="124.8">GPIO5</text>
<text x="276.9" y="124.8">GPIO2</text>
<text x="277.1" y="122.2">GPIO1</text>
<text x="149.6" y="130.9">GND</text>
<text x="149.8" y="128.2">VCC</text>
<text x="158.6" y="126.9">1</text>
<text x="158.6" y="129.6">2</text>
<text x="250.3" y="127.5">GPIO6</text>
<text x="250.3" y="130.1">GPIO7</text>
<text x="268" y="127.5">MTMS/GPIO42</text>
<text x="269.1" y="130.1">MTDI/GPIO41</text>
<text x="147.4" y="136.1">RESET</text>
<text x="151.8" y="133.5">CS</text>
<text x="158.6" y="132.2">3</text>
<text x="158.6" y="134.8">4</text>
<text x="158.6" y="137.5">5</text>
<text x="250.3" y="132.7">GPIO15</text>
<text x="250.3" y="135.4">GPIO16</text>
<text x="268" y="132.7">MTDO/GPIO40</text>
<text x="268.1" y="135.4">MTCK/GPIO39</text>
<text x="94.5" y="141.4">4</text>
<text x="120.4" y="142.7">16</text>
<text x="120.5" y="140.1">15</text>
<text x="126.7" y="141.4">SD_SC</text>
<text x="143.3" y="141.4">SDI(MOSI)</text>
<text x="147.9" y="138.8">DC/RS</text>
<text x="158.6" y="140.1">6</text>
<text x="158.6" y="142.7">7</text>
<text x="250.3" y="138">GPIO17</text>
<text x="250.3" y="140.6">GPIO18</text>
<text x="250.3" y="143.3">GPIO8</text>
<text x="275.7" y="140.6">GPIO37</text>
<text x="275.7" y="143.3">GPIO36</text>
<text x="275.7" y="138">GPIO38</text>
<text x="94.5" y="146.7">2</text>
<text x="94.6" y="144.1">3</text>
<text x="94.7" y="149.4">1</text>
<text x="120.5" y="145.4">17</text>
<text x="120.5" y="148">18</text>
<text x="126.7" y="144.1">SD_MOSI</text>
<text x="126.7" y="146.7">SD_MISO</text>
<text x="126.7" y="149.4">SD_SCK</text>
<text x="142.4" y="149.4">SDO(MISO)</text>
<text x="150" y="144.1">SCK</text>
<text x="150.1" y="146.7">LED</text>
<text x="158.6" y="145.4">8</text>
<text x="158.6" y="148">9</text>
<text x="250.3" y="145.9">GPIO3</text>
<text x="250.3" y="148.5">GPIO46</text>
<text x="275.7" y="145.9">GPIO35</text>
<text x="276.9" y="148.5">GPIO0</text>
<text x="147.2" y="152">T_CLK</text>
<text x="149.2" y="154.6">T_CS</text>
<text x="158.6" y="150.7">10</text>
<text x="158.6" y="153.3">11</text>
<text x="158.6" y="155.9">12</text>
<text x="250.3" y="151.2">GPIO9</text>
<text x="250.3" y="153.8">GPIO10</text>
<text x="275.7" y="151.2">GPIO45</text>
<text x="275.7" y="153.8">GPIO48</text>
<text x="147.8" y="157.2">T_DIN</text>
<text x="148.6" y="159.9">T_DO</text>
<text x="158.6" y="158.5">13</text>
<text x="158.6" y="161.2">14</text>
<text x="250.3" y="156.5">GPIO11</text>
<text x="250.3" y="159.1">GPIO12</text>
<text x="250.3" y="161.7">GPIO13</text>
<text x="266.1" y="161.7">USB_D+/GPIO20</text>
<text x="275.7" y="156.5">GPIO47</text>
<text x="275.9" y="159.1">GPIO21</text>
<text x="148" y="162.5">T_IRQ</text>
<text x="250.3" y="164.3">GPIO14</text>
<text x="250.3" y="167">5V0</text>
<text x="266.7" y="164.3">USB_D-/GPIO19</text>
<text x="277.5" y="167">GND1</text>
<text x="250.3" y="169.6">GND3</text>
<text x="277.3" y="169.6">GND2</text>
<text x="7.6" y="185.9">C</text>
<text x="182.8" y="183">Dir</text>
<text x="182.9" y="185.7">Pul</text>
<text x="189.9" y="184.4">3</text>
<text x="189.9" y="181.7">4</text>
<text x="255.5" y="182.5">NC</text>
<text x="257.3" y="185.2">Z</text>
<text x="262.7" y="183.9">5</text>
<text x="262.7" y="181.2">6</text>
<text x="410.8" y="185.9">C</text>
<text x="179.7" y="188.3">+5Vcc</text>
<text x="180.9" y="191">GND</text>
<text x="189.9" y="189.7">1</text>
<text x="189.9" y="187">2</text>
<text x="257" y="190.5">A</text>
<text x="257.3" y="187.8">B</text>
<text x="262.7" y="191.8">2</text>
<text x="262.7" y="189.1">3</text>
<text x="262.7" y="186.5">4</text>
<text x="252.4" y="193.1">+5Vcc</text>
<text x="253.7" y="195.7">GND</text>
<text x="262.7" y="194.4">1</text>
<text x="184.4" y="209.7">2</text>
<text x="184.6" y="207.1">1</text>
<text x="189.4" y="205.7">1</text>
<text x="189.4" y="208.4">2</text>
<text x="7.5" y="259">D</text>
<text x="410.8" y="259">D</text>
<text x="318.1" y="270.6">Title</text>
<text x="318.1" y="278.5">Size</text>
<text x="331.2" y="278.5">Number</text>
<text x="383.9" y="278.5">Revision</text>
<text x="318.1" y="286.4">Date:</text>
<text x="319.4" y="282.4">A3</text>
<text x="329.9" y="286.4">7/14/2026</text>
<text x="370.8" y="286.4">Sheet</text>
<text x="377.8" y="286.4">of</text>
<text x="30.4" y="293">1</text>
<text x="81.2" y="293">2</text>
<text x="132.4" y="293">3</text>
<text x="183.3" y="293">4</text>
<text x="234.5" y="293">5</text>
<text x="285.5" y="293">6</text>
<text x="318.1" y="289">File:</text>
<text x="329.9" y="289">C:\Users\..\Final corregido.SchDoc</text>
<text x="336.5" y="293">7</text>
<text x="370.8" y="289">Drawn By:</text>
<text x="387.6" y="293">8</text>
</g>
<g font-size="2.4" fill="#000080">
<text x="97.5" y="67.1">INPUT VCC +5V</text>
<text x="190.5" y="72.9">Up</text>
<text x="203.7" y="72.9">Down</text>
<text x="216.8" y="72.9">Select</text>
<text x="230" y="72.9">Back</text>
<text x="110.6" y="86.9">DC Conv.</text>
<text x="176.2" y="93.2">R1</text>
<text x="185.2" y="92.9">4K7</text>
<text x="176" y="100.3">R3</text>
<text x="176.2" y="96.6">R2</text>
<text x="185" y="100.3">4K7</text>
<text x="185.2" y="96.6">4K7</text>
<text x="110.6" y="103.2">5Vin 3.3Vout</text>
<text x="176" y="103.7">R4</text>
<text x="185" y="103.7">4K7</text>
<text x="248.5" y="110.3">ESP32-S3-DEVKIT</text>
<text x="89.5" y="137.5">P1</text>
<text x="89.5" y="153.3">Header 4</text>
<text x="179.4" y="161.2">R5</text>
<text x="188.1" y="161.2">330</text>
<text x="124.6" y="166.7">LCD</text>
<text x="181" y="178.9">Pul/Dir</text>
<text x="254" y="177.2">INPUT ENC</text>
<text x="318.8" y="186.8">R10</text>
<text x="319.9" y="189.4">R7</text>
<text x="328.8" y="186.8">4K7</text>
<text x="328.8" y="189.4">4K7</text>
<text x="319.9" y="192.3">R9</text>
<text x="328.8" y="192.3">4K7</text>
<text x="180.5" y="202.8">BRAKE</text>
</g>
<g font-size="2.4" fill="#800000">
<text x="132.8" y="66.6">+5v</text>
<text x="169.3" y="66.3">+3.3V</text>
<text x="97.8" y="125.6">GND</text>
<text x="198.4" y="167">+5v</text>
<text x="331.4" y="168.3">+3.3V</text>
<text x="220.3" y="188.3">+5v</text>
<text x="299" y="193.1">+5v</text>
<text x="263.3" y="219.5">GND</text>
</g>
</svg>
